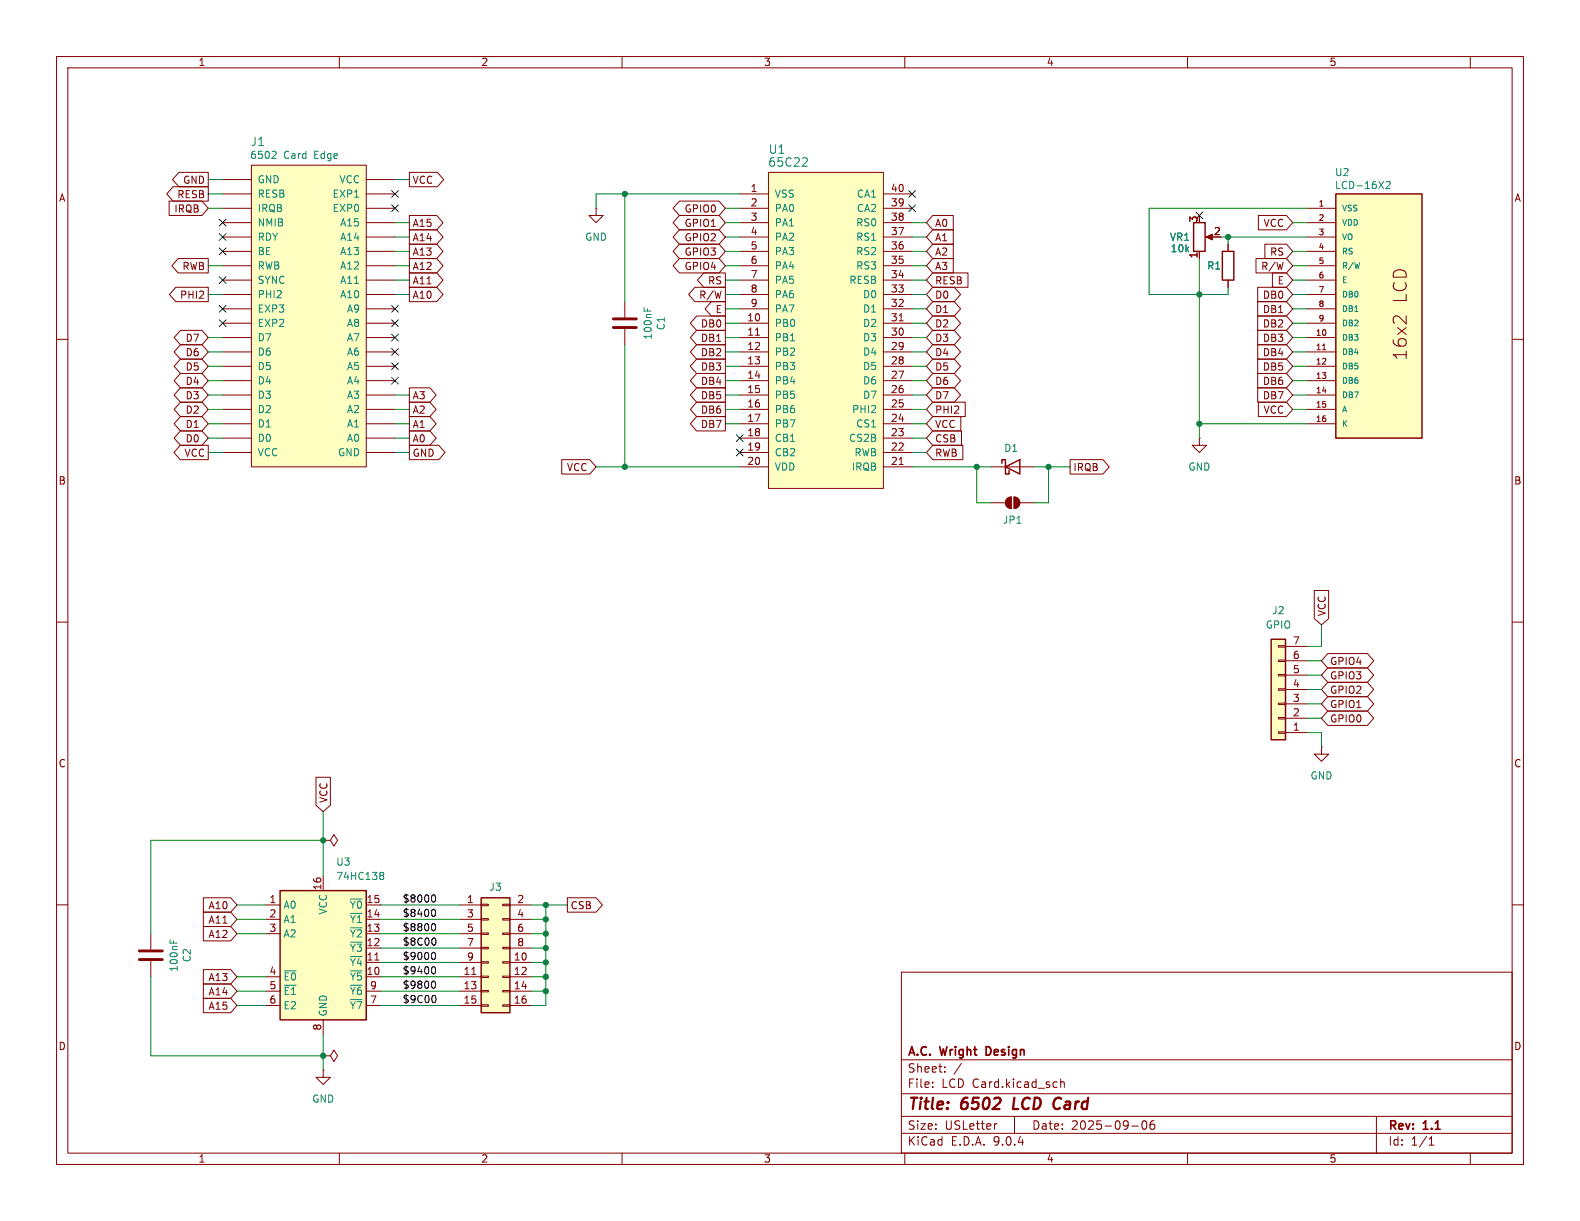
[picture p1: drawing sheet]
<svg xmlns="http://www.w3.org/2000/svg" width="279mm" height="216mm" viewBox="0 0 279 216" stroke-linecap="round" stroke-linejoin="round" font-family="sans-serif">
<g fill="none" stroke="#840000" stroke-width=".18">
<path d="M10 10h259.4v195.9h-259.4zM12 12h255.4v191.9h-255.4zM60 10v2M110 10v2M160 10v2M210 10v2M260 10v2M10 60h2M267.4 60h2M10 110h2M267.4 110h2M10 160h2"/>
<path d="M159.4 171.9h108v32h-108zM267.4 160h2M159.4 197.4h108M159.4 193.4h108M159.4 187.4h108M164.9 192.1v.2M164.9 191.4v.1M167.1 189.4v.2M167.1 188.7v.1M170 188l-1.3 1.9M176.3 198.7l-.3 .1M179.4 197.4v3"/>
<path d="M187.6 190.8v1.5M187.6 191.4l.2-.1 .3 .1 .1 .9M200.1 199.1h1.2M202.1 198.3l.2-.1a.81 .81 0 0 1 .6 .6 .81 .81 0 0 1-.3 .8l-.2 .1a.81 .81 0 0 1-.3-1.4zM204.1 198.2a.59 .59 0 0 0-.7 .6v.6l.1 .2 .4 .1 .2-.2 .1-.5-.1-.2h-.5l-.2 .2M243.4 197.4v6.5M60 203.9v2M110 203.9v2M159.4 200.4h108M160 203.9v2M210 203.9v2M252.7 202.5h.9"/>
<path d="M252.7 201.4l.4-.4v1.5M260 203.9v2"/>
</g>
<path d="M179.4 194.1l-.3 2h1M187.3 194.1l-.5 .1M187.3 196l-.5 .1" fill="none" stroke="#840000" stroke-width=".4"/>
<path d="M174.7 185.1h-.3v1.5h.3" fill="none" stroke="#840000" stroke-width=".3"/>
<path d="M135.9 30.5h20.3v55.9h-20.3z" fill="#ffffc2"/>
<g fill="none" stroke="#840000" stroke-width=".18">
<path d="M130.8 34.3h5.1M130.8 36.8h5.1M130.8 39.4h5.1M135.9 30.5h20.3v55.9h-20.3zM156.2 34.3h5.1M156.2 36.8h5.1M156.2 39.4h5.1M130.8 41.9h5.1M130.8 44.5h5.1M130.8 47h5.1M130.8 49.5h5.1M130.8 52.1h5.1"/>
<path d="M130.8 54.6h5.1M130.8 57.2h5.1M130.8 59.7h5.1M133.6 59.3h.7M156.2 41.9h5.1M156.2 44.5h5.1M156.2 47h5.1M156.2 49.5h5.1M156.2 52.1h5.1M156.2 54.6h5.1M156.2 57.2h5.1M156.2 59.7h5.1"/>
<path d="M159 56.7h.7M130.8 62.2h5.1M130.8 64.8h5.1M130.8 67.3h5.1M130.8 69.9h5.1M130.8 72.4h5.1M130.8 74.9h5.1M130.8 77.5h5.1M156.2 62.2h5.1M156.2 64.8h5.1M156.2 67.3h5.1M156.2 69.9h5.1"/>
<path d="M156.2 72.4h5.1M156.2 74.9h5.1M156.2 77.5h5.1M130.8 80h5.1M130.8 82.6h5.1M156.2 80h5.1M156.2 82.6h5.1M159 82.1h.7"/>
</g>
<path d="M142.5 27.9l.3 .3-.1 .3-.9 .9h1" fill="none" stroke="#008484" stroke-width=".18"/>
<path d="M236.2 34.3h15.3v43.2h-15.3z" fill="#ffffc2"/>
<path d="M211.1 39.4h2v5.1h-2zM236.2 34.3h15.3v43.2h-15.3z" fill="none" stroke="#840000" stroke-width=".25"/>
<g fill="none" stroke="#840000" stroke-width=".18">
<path d="M231.1 36.8h5.1M231.1 39.4h5.1M110.5 53.3v2.8M110.5 58.2v2.8M212.1 44.5v1.2M213.6 41.9h1M231.1 41.9h5.1M231.1 44.5h5.1M231.1 47h5.1M231.1 49.5h5.1M231.1 52.1h5.1M231.1 54.6h5.1"/>
<path d="M231.1 57.2h5.1M231.1 59.7h5.1M246.6 56l.2-.1 .6 .1M248.7 55.9v1.4M231.1 62.2h5.1M231.1 64.8h5.1M231.1 67.3h5.1M231.1 69.9h5.1M231.1 72.4h5.1M231.1 74.9h5.1M233.9 61.8h.6"/>
</g>
<path d="M245.1 32.2l.5-.1 .2 .3-.8 .9h.8M113.9 54.4v.6M114.5 54.6v.4" fill="none" stroke="#008484" stroke-width=".18"/>
<path d="M108.5 56.4h4M108.5 57.9h4" fill="none" stroke="#840000" stroke-width=".51"/>
<path d="M213.2 41.9l1.2-.5v1z" fill="#840000" stroke="#840000" stroke-width=".18"/>
<path d="M85.1 158.8h5.1v20.3h-5.1z" fill="#ffffc2"/>
<path d="M85.1 158.8h5.1v20.3h-5.1z" fill="none" stroke="#840000" stroke-width=".25"/>
<g fill="none" stroke="#840000" stroke-width=".18">
<path d="M85.1 159.9h1.3v.2h-1.3zM88.9 159.9h1.3v.2h-1.3zM81.3 160h3.8M81.3 162.6h3.8M81.3 165.1h3.8M81.3 167.6h3.8M81.3 170.2h3.8M81.3 172.7h3.8M81.3 175.3h3.8M81.3 177.8h3.8M83.4 172.3h.8M85.1 162.4h1.3v.3h-1.3z"/>
<path d="M85.1 165h1.3v.2h-1.3zM85.1 167.5h1.3v.3h-1.3zM85.1 170.1h1.3v.2h-1.3zM85.1 172.6h1.3v.2h-1.3zM85.1 175.1h1.3v.3h-1.3zM85.1 177.7h1.3v.2h-1.3zM88.9 162.4h1.3v.3h-1.3zM88.9 165h1.3v.2h-1.3zM88.9 167.5h1.3v.3h-1.3zM88.9 170.1h1.3v.2h-1.3zM88.9 172.6h1.3v.2h-1.3zM88.9 175.1h1.3v.3h-1.3z"/>
<path d="M88.9 177.7h1.3v.2h-1.3zM90.2 160h3.8M90.2 162.6h3.8M90.2 165.1h3.8M90.2 167.6h3.8M90.2 170.2h3.8M90.2 172.7h3.8M90.2 175.3h3.8M90.2 177.8h3.8"/>
</g>
<path d="M44.4 29.2h20.4v53.4h-20.4z" fill="#ffffc2"/>
<g fill="none" stroke="#840000" stroke-width=".18">
<path d="M39.4 31.8h5M39.4 34.3h5M39.4 36.8h5M39.4 39.4h5M44.4 29.2h20.4v53.4h-20.4zM64.8 31.8h5M64.8 34.3h5M64.8 36.8h5M64.8 39.4h5M105.4 36.8v1.3h1.3l-1.3 1.3-1.3-1.3h1.3M105.4 36.8h.1M39.4 41.9h5"/>
<path d="M39.4 44.5h5M39.4 47h5M39.4 49.5h5M39.4 52.1h5M39.4 54.6h5M39.4 57.2h5M39.4 59.7h5M64.8 41.9h5M64.8 44.5h5M64.8 47h5M64.8 49.5h5M64.8 52.1h5"/>
<path d="M64.8 54.6h5M64.8 57.2h5M64.8 59.7h5M217.2 43.2v1.3M217.2 49.5v1.3M39.4 62.2h5M39.4 64.8h5M39.4 67.3h5M39.4 69.9h5M39.4 72.4h5M39.4 74.9h5M39.4 77.5h5"/>
<path d="M64.8 62.2h5M64.8 64.8h5M64.8 67.3h5M64.8 69.9h5M64.8 72.4h5M64.8 74.9h5M64.8 77.5h5M212.1 77.5v1.2h1.3l-1.3 1.3-1.3-1.3h1.3M212.1 77.5h.1M39.4 80h5M64.8 80h5M175.3 82.6h7.6"/>
<path d="M233.7 132.1v1.3h1.2l-1.2 1.2-1.3-1.2h1.3M233.7 132.1h.1M57.1 148.6h1.3l.7-1 .6 1-.6 1-.7-1M57.1 148.6h.1M57.1 189.2v1.3h1.3l-1.3 1.3-1.2-1.3h1.2M57.1 189.2h.1M57.1 186.7h1.3l.7-1 .6 1-.6 1-.7-1M57.1 186.7h.1"/>
</g>
<path d="M48.6 26.7l.2 .3v.3l-.8 .7h.8" fill="none" stroke="#008484" stroke-width=".18"/>
<path d="M216.2 44.5h2v5h-2zM177.2 81.9v-.6h.6v2.5h.6v-.6M177.8 82.6l2.5-1.3v2.5z" fill="none" stroke="#840000" stroke-width=".25"/>
<path d="M49.5 157.5h15.3v22.8h-15.3z" fill="#ffffc2"/>
<path d="M49.5 157.5h15.3v22.8h-15.3z" fill="none" stroke="#840000" stroke-width=".25"/>
<g fill="none" stroke="#840000" stroke-width=".18">
<path d="M175.3 88.9h2.5M178.1 88.2l.7-.3v2a1.02 1.02 0 0 1-.9-.6 1.02 1.02 0 0 1 .2-1.1zM179.3 87.9a1.02 1.02 0 0 1 1 1 1.02 1.02 0 0 1-1 1zM180.3 88.9h2.6M57.1 154.9v2.6M26.7 165.1v2.8M26.7 169.9v2.8M47 160h2.5M47 162.6h2.5M47 165.1h2.5M47 172.7h2.5M47 175.3h2.5"/>
<path d="M47 177.8h2.5M64.8 160h2.5M64.8 162.6h2.5M64.8 165.1h2.5M64.8 172.7h2.5M64.8 175.3h2.5M64.8 177.8h2.5M64.8 167.6h2.5M64.8 170.2h2.5M66.3 169.8h.7M57.1 180.3v2.6"/>
</g>
<path d="M62 159h2M67.3 154.7l.1 .1M67.3 154.3l.3-.1 .2 .2 .1 .2-.3 .2M67.4 154.8h.2M67.4 154.8l-.1 .1M67.6 154.8l.3 .2-.1 .4-.2 .1h-.3M30.1 166.2v.6M30.7 166.3v.5M50.3 171.7h2.1" fill="none" stroke="#008484" stroke-width=".18"/>
<path d="M24.6 168.1h4.1M24.6 169.7h4.1" fill="none" stroke="#840000" stroke-width=".51"/>
<g fill="#840000" stroke="#840000" stroke-width=".18">
<path d="M178.1 88.2l.7-.3v2a1.02 1.02 0 0 1-.9-.6 1.02 1.02 0 0 1 .2-1.1z"/>
<path d="M179.3 87.9a1.02 1.02 0 0 1 1 1 1.02 1.02 0 0 1-1 1z"/>
</g>
<path d="M224.8 113h2.5v17.8h-2.5z" fill="#ffffc2"/>
<path d="M224.8 113h2.5v17.8h-2.5z" fill="none" stroke="#840000" stroke-width=".25"/>
<g fill="none" stroke="#840000" stroke-width=".18">
<path d="M29.9 35.6h5.8l1.1 1.2-1.1 1.3h-5.8zM30.6 33h6.2v2.6h-6.2l-1.1-1.3zM31.6 30.5h5.2v2.5h-5.2l-1.1-1.2zM72.4 38.1h4.8l1.1 1.3-1.1 1.2h-4.8zM72.4 30.5h5l1.1 1.3-1.1 1.2h-5zM120.1 35.6h7.1l1.1 1.2-1.1 1.3h-7.1l-1.1-1.3zM120.1 38.1h7.1l1.1 1.3-1.1 1.2h-7.1l-1.1-1.2zM164.9 38.1h3.7v2.5h-3.7l-1.1-1.2zM222.5 38.1h5l1.1 1.3-1.1 1.2h-5zM31.1 50.8h5.7v2.5h-5.7l-1.1-1.2zM31.5 45.7h5.3v2.6h-5.3l-1.1-1.3zM31.9 58.4h3.8l1.1 1.3-1.1 1.3h-3.8l-1.1-1.3z"/>
<path d="M72.4 48.3h4.8l1.1 1.2-1.1 1.3h-4.8zM72.4 50.8h4.8l1.1 1.3-1.1 1.2h-4.8zM72.4 43.2h4.8l1.1 1.3-1.1 1.2h-4.8zM72.4 45.7h4.8l1.1 1.3-1.1 1.3h-4.8zM72.4 40.6h4.8l1.1 1.3-1.1 1.3h-4.8zM120.1 45.7h7.1l1.1 1.3-1.1 1.3h-7.1l-1.1-1.3zM120.1 43.2h7.1l1.1 1.3-1.1 1.2h-7.1l-1.1-1.2zM120.1 40.6h7.1l1.1 1.3-1.1 1.3h-7.1l-1.1-1.3zM122.9 50.8h5.4v2.5h-5.4l-1.1-1.2zM123.2 58.4h5.1v2.6h-5.1l-1.1-1.3zM123.2 55.9h5.1v2.5h-5.1l-1.1-1.2zM124.5 48.3h3.8v2.5h-3.8l-1.2-1.3z"/>
<path d="M125.8 53.3h2.5v2.6h-2.5l-1.1-1.3zM164.9 43.2h3.7v2.5h-3.7l-1.1-1.2zM164.9 45.7h3.7v2.6h-3.7l-1.1-1.3zM164.9 40.6h3.7v2.6h-3.7l-1.1-1.3zM164.9 50.8h3.9l1.1 1.3-1.1 1.2h-3.9l-1.1-1.2zM164.9 58.4h3.9l1.1 1.3-1.1 1.3h-3.9l-1.1-1.3zM164.9 48.3h6.3v2.5h-6.3l-1.1-1.3zM164.9 53.3h3.9l1.1 1.3-1.1 1.3h-3.9l-1.1-1.3zM164.9 55.9h3.9l1.1 1.3-1.1 1.2h-3.9l-1.1-1.2zM212.1 44.5v1.2M217.2 43.2v1.3M217.2 49.5v1.3"/>
<path d="M222.1 45.7h5.4l1.1 1.3-1.1 1.3h-5.4zM222.4 53.3h5.1l1.1 1.3-1.1 1.3h-5.1zM222.4 58.4h5.1l1.1 1.3-1.1 1.3h-5.1zM222.4 55.9h5.1l1.1 1.3-1.1 1.2h-5.1zM222.4 50.8h5.1l1.1 1.3-1.1 1.2h-5.1zM223.7 43.2h3.8l1.1 1.3-1.1 1.2h-3.8zM225 48.3h2.5l1.1 1.2-1.1 1.3h-2.5zM31.9 78.7h4.9v2.6h-4.9l-1.1-1.3zM31.9 73.7h3.8l1.1 1.2-1.1 1.3h-3.8l-1.1-1.3zM31.9 76.2h3.8l1.1 1.3-1.1 1.2h-3.8l-1.1-1.2zM31.9 71.1h3.8l1.1 1.3-1.1 1.3h-3.8l-1.1-1.3zM31.9 63.5h3.8l1.1 1.3-1.1 1.2h-3.8l-1.1-1.2z"/>
<path d="M31.9 61h3.8l1.1 1.2-1.1 1.3h-3.8l-1.1-1.3zM31.9 66h3.8l1.1 1.3-1.1 1.3h-3.8l-1.1-1.3zM31.9 68.6h3.8l1.1 1.3-1.1 1.2h-3.8l-1.1-1.2zM72.4 78.7h5.2l1.1 1.3-1.1 1.3h-5.2zM72.4 73.7h3.6l1.1 1.2-1.1 1.3h-3.6zM72.4 76.2h3.6l1.1 1.3-1.1 1.2h-3.6zM72.4 71.1h3.6l1.1 1.3-1.1 1.3h-3.6zM72.4 68.6h3.6l1.1 1.3-1.1 1.2h-3.6zM123.2 61h5.1v2.5h-5.1l-1.1-1.3zM123.2 63.5h5.1v2.5h-5.1l-1.1-1.2zM123.2 66h5.1v2.6h-5.1l-1.1-1.3zM123.2 68.6h5.1v2.5h-5.1l-1.1-1.2z"/>
<path d="M123.2 71.1h5.1v2.6h-5.1l-1.1-1.3zM123.2 73.7h5.1v2.5h-5.1l-1.1-1.3zM164.9 73.7h5v2.5h-5l-1.1-1.3zM164.9 71.1h5.8v2.6h-5.8l-1.1-1.3zM164.9 78.7h5.4v2.6h-5.4l-1.1-1.3zM164.9 76.2h5.1v2.5h-5.1l-1.1-1.2zM164.9 68.6h3.9l1.1 1.3-1.1 1.2h-3.9l-1.1-1.2zM164.9 61h3.9l1.1 1.2-1.1 1.3h-3.9l-1.1-1.3zM164.9 66h3.9l1.1 1.3-1.1 1.3h-3.9l-1.1-1.3zM164.9 63.5h3.9l1.1 1.3-1.1 1.2h-3.9l-1.1-1.2zM222.4 61h5.1l1.1 1.2-1.1 1.3h-5.1zM222.4 63.5h5.1l1.1 1.3-1.1 1.2h-5.1z"/>
<path d="M222.4 68.6h5.1l1.1 1.3-1.1 1.2h-5.1zM222.4 66h5.1l1.1 1.3-1.1 1.3h-5.1zM222.5 71.1h5l1.1 1.3-1.1 1.3h-5zM99.3 81.3h5l1.1 1.3-1.1 1.2h-5zM189.2 81.3h5.8l1.2 1.3-1.2 1.2h-5.8zM226.1 119.3h1.2v.2h-1.2zM226.1 116.7h1.2v.3h-1.2zM226.1 114.2h1.2v.2h-1.2zM227.3 119.4h3.8M227.3 116.8h3.8M227.3 114.3h3.8M232.4 104.4h2.6v5l-1.3 1.1-1.3-1.1z"/>
<path d="M234.8 115.6h7l1.1 1.2-1.1 1.3h-7l-1.1-1.3zM234.8 118.1h7l1.1 1.3-1.1 1.3h-7l-1.1-1.3zM55.9 137.4h2.5v5l-1.3 1.1-1.2-1.1zM226.1 129.4h1.2v.3h-1.2zM226.1 126.9h1.2v.2h-1.2zM226.1 124.3h1.2v.3h-1.2zM226.1 121.8h1.2v.2h-1.2zM227.3 129.5h3.8M227.3 127h3.8M227.3 124.5h3.8M227.3 121.9h3.8M234.8 123.2h7l1.1 1.3-1.1 1.2h-7l-1.1-1.2z"/>
<path d="M234.8 125.7h7l1.1 1.3-1.1 1.3h-7l-1.1-1.3zM234.8 120.6h7l1.1 1.3-1.1 1.3h-7l-1.1-1.3zM36 158.7h4.8l1.1 1.3-1.1 1.3h-4.8zM100.3 158.7h5.1l1.1 1.3-1.1 1.3h-5.1zM36 163.8h4.8l1.1 1.3-1.1 1.3h-4.8zM36 161.3h4.8l1.1 1.3-1.1 1.2h-4.8zM36 171.4h4.8l1.1 1.3-1.1 1.3h-4.8zM36 174h4.8l1.1 1.3-1.1 1.2h-4.8zM36 176.5h4.8l1.1 1.3-1.1 1.3h-4.8z"/>
</g>
<path d="M76.5 158.3l.1-.1a.68 .68 0 0 1 .4 .7 .68 .68 0 0 1-.4 .6l-.1-.1M76.5 163.4l.1-.1a.68 .68 0 0 1 .4 .7 .68 .68 0 0 1-.4 .6l-.1-.1M76.5 160.8h.1a.68 .68 0 0 1 .4 .6 .68 .68 0 0 1-.4 .6h-.1M76.5 168.5l.1-.1a.68 .68 0 0 1 .4 .6 .68 .68 0 0 1-.4 .7l-.1-.1M76.5 171l.1-.1a.68 .68 0 0 1 .4 .7 .68 .68 0 0 1-.4 .6l-.1-.1M76.5 173.5h.1a.68 .68 0 0 1 .4 .6 .68 .68 0 0 1-.4 .6h-.1M76.8 165.9a.79 .79 0 0 1 0 1.2M76.8 176a.79 .79 0 0 1 0 1.3" fill="none" stroke="#000" stroke-width=".18"/>
<g fill="none" stroke="#008400" stroke-width=".18">
<path d="M36.8 36.8h2.6M36.8 34.3h2.6M36.8 31.8h2.6M69.8 39.4h2.6M69.8 31.8h2.6M110.5 34.3v19M128.3 36.8h2.5M128.3 39.4h2.5M130.8 34.3h-25.4v2.5M161.3 39.4h2.5M228.6 39.4h2.5M231.1 36.8h-27.9v15.3h14v-1.3"/>
<path d="M36.8 47h2.6M36.8 52.1h2.6M36.8 59.7h2.6M69.8 44.5h2.6M69.8 41.9h2.6M69.8 47h2.6M69.8 49.5h2.6M69.8 52.1h2.6M128.3 57.2h2.5M128.3 44.5h2.5M128.3 41.9h2.5M128.3 47h2.5"/>
<path d="M128.3 49.5h2.5M128.3 54.6h2.5M128.3 52.1h2.5M128.3 59.7h2.5M161.3 57.2h2.5M161.3 44.5h2.5M161.3 41.9h2.5M161.3 47h2.5M161.3 49.5h2.5M161.3 54.6h2.5M161.3 52.1h2.5M161.3 59.7h2.5"/>
<path d="M212.1 45.7v31.8M215.9 41.9h15.2M217.2 41.9v1.3M228.6 57.2h2.5M228.6 44.5h2.5M228.6 47h2.5M228.6 49.5h2.5M228.6 54.6h2.5M228.6 52.1h2.5M228.6 59.7h2.5M36.8 67.3h2.6M36.8 72.4h2.6"/>
<path d="M36.8 74.9h2.6M36.8 69.9h2.6M36.8 62.2h2.6M36.8 64.8h2.6M36.8 77.5h2.6M69.8 72.4h2.6M69.8 74.9h2.6M69.8 69.9h2.6M69.8 77.5h2.6M110.5 61v21.6M128.3 67.3h2.5M128.3 72.4h2.5"/>
<path d="M128.3 74.9h2.5M128.3 69.9h2.5M128.3 62.2h2.5M128.3 64.8h2.5M161.3 67.3h2.5M161.3 72.4h2.5M161.3 74.9h2.5M161.3 69.9h2.5M161.3 62.2h2.5M161.3 64.8h2.5M161.3 77.5h2.5M212.1 74.9h19"/>
<path d="M228.6 67.3h2.5M228.6 72.4h2.5M228.6 69.9h2.5M228.6 62.2h2.5M228.6 64.8h2.5M36.8 80h2.6M69.8 80h2.6M105.4 82.6h25.4M161.3 82.6h14M161.3 80h2.5M172.7 82.6v6.3h2.6M182.9 82.6h6.3"/>
<path d="M185.4 82.6v6.3h-2.5M231.1 119.4h2.6M231.1 116.8h2.6M233.7 110.5v3.8h-2.6M231.1 129.5h2.6v2.6M231.1 121.9h2.6M231.1 127h2.6M231.1 124.5h2.6M57.1 143.5v11.4M57.1 148.6h-30.4v16.5M26.7 172.7v14h30.4M41.9 177.8h5.1"/>
<path d="M41.9 175.3h5.1M41.9 160h5.1M41.9 162.6h5.1M41.9 165.1h5.1M41.9 172.7h5.1M67.3 177.8h14M67.3 175.3h14M67.3 160h14M67.3 162.6h14M67.3 165.1h14M67.3 170.2h14M67.3 167.6h14"/>
<path d="M67.3 172.7h14M94 175.3h2.5M94 160h6.3M94 162.6h2.5M94 165.1h2.5M94 170.2h2.5M94 167.6h2.5M94 172.7h2.5M96.5 160v17.8h-2.5M57.1 182.9v6.3"/>
</g>
<g fill="none" stroke="#000084" stroke-width=".18">
<path d="M38.8 38.8l1.2 1.2M40 38.8l-1.2 1.2M69.2 36.2l1.3 1.2M69.2 33.7l1.3 1.2M70.5 36.2l-1.3 1.2M70.5 33.7l-1.3 1.2M160.7 36.2l1.2 1.2M160.7 33.7l1.2 1.2M161.9 36.2l-1.2 1.2M161.9 33.7l-1.2 1.2M211.5 37.5l1.2 1.2M212.7 37.5l-1.2 1.2"/>
<path d="M38.8 43.8l1.2 1.3M38.8 41.3l1.2 1.2M38.8 54l1.2 1.2M38.8 56.5l1.2 1.3M38.8 48.9l1.2 1.2M40 43.8l-1.2 1.3M40 41.3l-1.2 1.2M40 54l-1.2 1.2M40 56.5l-1.2 1.3M40 48.9l-1.2 1.2M69.2 56.5l1.3 1.3M69.2 54l1.3 1.2"/>
<path d="M69.2 59.1l1.3 1.2M70.5 56.5l-1.3 1.3M70.5 54l-1.3 1.2M70.5 59.1l-1.3 1.2M69.2 64.2l1.3 1.2M69.2 66.7l1.3 1.2M69.2 61.6l1.3 1.2M70.5 64.2l-1.3 1.2M70.5 66.7l-1.3 1.2M70.5 61.6l-1.3 1.2M130.2 76.9l1.2 1.2M130.2 79.4l1.2 1.2"/>
<path d="M131.4 76.9l-1.2 1.2M131.4 79.4l-1.2 1.2"/>
</g>
<g fill="#008400" stroke="#008400" stroke-width=".18">
<circle cx="110.5" cy="34.3" r=".46"/>
<circle cx="57.1" cy="148.6" r=".46"/>
<circle cx="57.1" cy="186.7" r=".46"/>
<circle cx="96.5" cy="170.2" r=".46"/>
<circle cx="96.5" cy="165.1" r=".46"/>
<circle cx="96.5" cy="167.6" r=".46"/>
<circle cx="96.5" cy="175.3" r=".46"/>
<circle cx="96.5" cy="172.7" r=".46"/>
<circle cx="96.5" cy="162.6" r=".46"/>
<circle cx="96.5" cy="160" r=".46"/>
<circle cx="110.5" cy="82.6" r=".46"/>
<circle cx="212.1" cy="74.9" r=".46"/>
<circle cx="185.4" cy="82.6" r=".46"/>
<circle cx="172.7" cy="82.6" r=".46"/>
<circle cx="212.1" cy="52.1" r=".46"/>
<circle cx="217.2" cy="41.9" r=".46"/>
</g>
<g font-size="3.2" fill="#840000">
<text x="249" y="53.7" transform="rotate(-90 249 53.7)">LCD</text>
<text x="249" y="63.8" transform="rotate(-90 249 63.8)">16x2</text>
</g>
<g font-size="2.8" fill="#840000">
<text x="160.4" y="196.8">Title:</text>
<text x="170.1" y="196.8">6502</text>
<text x="180" y="196.8">LCD</text>
<text x="187.9" y="196.8">Card</text>
</g>
<g font-size="2.1" fill="#008484">
<text x="44.2" y="26">J1</text>
<text x="135.8" y="29.7">65C22</text>
<text x="135.8" y="27.4">U1</text>
</g>
<g font-size="2.1" fill="#840000">
<text x="160.4" y="189.9">Sheet:</text>
<text x="160.4" y="187.1">A.C.</text>
<text x="166.4" y="187.1">Wright</text>
<text x="175" y="187.1">Design</text>
<text x="160.4" y="192.6">File:</text>
<text x="166.5" y="192.6">LCD Card.kicad_sch</text>
<text x="160.4" y="202.8">KiCad</text>
<text x="160.4" y="200">Size:</text>
<text x="167.1" y="200">USLetter</text>
<text x="168.1" y="202.8">E.D.A.</text>
<text x="175.7" y="202.8">9.0.4</text>
<text x="182.4" y="200">Date:</text>
<text x="189.4" y="200">2025-09-06</text>
<text x="245.4" y="200.2">Rev:</text>
<text x="245.4" y="202.8">Id:</text>
<text x="249.5" y="202.8">1/1</text>
<text x="251.8" y="200.2">1.1</text>
</g>
<g font-size="1.8" fill="#840000">
<text x="35" y="11.9">1</text>
<text x="85" y="11.9">2</text>
<text x="135" y="11.9">3</text>
<text x="185" y="11.9">4</text>
<text x="235" y="11.9">5</text>
<text x="10.3" y="35.9">A</text>
<text x="31.3" y="35.2">RESB</text>
<text x="32.3" y="32.7">GND</text>
<text x="72.9" y="32.7">VCC</text>
<text x="132.6" y="34">1</text>
<text x="157.4" y="34">40</text>
<text x="267.7" y="35.9">A</text>
<text x="30.7" y="37.8">IRQB</text>
<text x="72.9" y="40.3">A15</text>
<text x="121" y="37.8">GPIO0</text>
<text x="121" y="40.3">GPIO1</text>
<text x="132.6" y="36.6">2</text>
<text x="132.6" y="39.1">3</text>
<text x="132.6" y="41.7">4</text>
<text x="157.4" y="36.6">39</text>
<text x="157.4" y="39.1">38</text>
<text x="157.4" y="41.7">37</text>
<text x="165.3" y="40.3">A0</text>
<text x="211.8" y="39.4" transform="rotate(-90 211.8 39.4)">3</text>
<text x="214.6" y="41.7">2</text>
<text x="223.3" y="40.3">VCC</text>
<text x="32.2" y="47.9">RWB</text>
<text x="72.9" y="45.4">A13</text>
<text x="72.9" y="47.9">A12</text>
<text x="72.9" y="42.9">A14</text>
<text x="121" y="47.9">GPIO4</text>
<text x="121" y="45.4">GPIO3</text>
<text x="121" y="42.9">GPIO2</text>
<text x="132.6" y="44.2">5</text>
<text x="132.6" y="46.7">6</text>
<text x="157.4" y="44.2">36</text>
<text x="157.4" y="46.7">35</text>
<text x="165.3" y="45.4">A2</text>
<text x="165.3" y="47.9">A3</text>
<text x="165.3" y="42.9">A1</text>
<text x="211.8" y="45.8" transform="rotate(-90 211.8 45.8)">1</text>
<text x="222.9" y="47.9">R/W</text>
<text x="224.5" y="45.4">RS</text>
<text x="31.7" y="53">PHI2</text>
<text x="72.9" y="50.5">A11</text>
<text x="72.9" y="53">A10</text>
<text x="123.5" y="53">R/W</text>
<text x="125.1" y="50.5">RS</text>
<text x="132.6" y="49.3">7</text>
<text x="132.6" y="51.8">8</text>
<text x="157.4" y="49.3">34</text>
<text x="157.4" y="51.8">33</text>
<text x="165.3" y="53">D0</text>
<text x="165.3" y="50.5">RESB</text>
<text x="223.2" y="53">DB0</text>
<text x="225.8" y="50.5">E</text>
<text x="123.8" y="58.1">DB0</text>
<text x="126.4" y="55.6">E</text>
<text x="132" y="56.9">10</text>
<text x="132" y="59.4">11</text>
<text x="132.6" y="54.4">9</text>
<text x="157.4" y="54.4">32</text>
<text x="157.4" y="56.9">31</text>
<text x="157.4" y="59.4">30</text>
<text x="165.3" y="55.6">D1</text>
<text x="165.3" y="58.1">D2</text>
<text x="223.2" y="55.6">DB1</text>
<text x="223.2" y="58.1">DB2</text>
<text x="32.7" y="65.7">D5</text>
<text x="32.7" y="63.2">D6</text>
<text x="32.7" y="60.6">D7</text>
<text x="123.8" y="60.6">DB1</text>
<text x="123.8" y="63.2">DB2</text>
<text x="123.8" y="65.7">DB3</text>
<text x="132" y="62">12</text>
<text x="132" y="64.5">13</text>
<text x="157.4" y="62">29</text>
<text x="157.4" y="64.5">28</text>
<text x="165.3" y="60.6">D3</text>
<text x="165.3" y="63.2">D4</text>
<text x="165.3" y="65.7">D5</text>
<text x="223.2" y="60.6">DB3</text>
<text x="223.2" y="63.2">DB4</text>
<text x="223.2" y="65.7">DB5</text>
<text x="32.7" y="68.3">D4</text>
<text x="32.7" y="70.8">D3</text>
<text x="72.9" y="70.8">A3</text>
<text x="123.8" y="68.3">DB4</text>
<text x="123.8" y="70.8">DB5</text>
<text x="132" y="67.1">14</text>
<text x="132" y="69.6">15</text>
<text x="157.4" y="67.1">27</text>
<text x="157.4" y="69.6">26</text>
<text x="165.3" y="70.8">D7</text>
<text x="165.3" y="68.3">D6</text>
<text x="223.2" y="70.8">DB7</text>
<text x="223.2" y="68.3">DB6</text>
<text x="32.7" y="75.9">D1</text>
<text x="32.7" y="73.3">D2</text>
<text x="72.9" y="75.9">A1</text>
<text x="72.9" y="73.3">A2</text>
<text x="123.8" y="73.3">DB6</text>
<text x="123.8" y="75.9">DB7</text>
<text x="132" y="72.1">16</text>
<text x="132" y="74.7">17</text>
<text x="132" y="77.2">18</text>
<text x="157.4" y="72.1">25</text>
<text x="157.4" y="74.7">24</text>
<text x="157.4" y="77.2">23</text>
<text x="165.3" y="75.9">VCC</text>
<text x="165.3" y="73.3">PHI2</text>
<text x="223.3" y="73.3">VCC</text>
<text x="32.5" y="81">VCC</text>
<text x="32.7" y="78.4">D0</text>
<text x="72.9" y="81">GND</text>
<text x="72.9" y="78.4">A0</text>
<text x="100.1" y="83.5">VCC</text>
<text x="132" y="79.8">19</text>
<text x="132" y="82.3">20</text>
<text x="157.4" y="79.8">22</text>
<text x="157.4" y="82.3">21</text>
<text x="165.3" y="81">RWB</text>
<text x="165.3" y="78.4">CSB</text>
<text x="189.7" y="83.5">IRQB</text>
<text x="10.3" y="85.9">B</text>
<text x="267.7" y="85.9">B</text>
<text x="234.6" y="109.1" transform="rotate(-90 234.6 109.1)">VCC</text>
<text x="228.5" y="119.1">5</text>
<text x="228.5" y="116.6">6</text>
<text x="228.5" y="114">7</text>
<text x="235.1" y="117.8">GPIO4</text>
<text x="228.5" y="124.2">3</text>
<text x="228.5" y="121.7">4</text>
<text x="235.1" y="120.3">GPIO3</text>
<text x="235.1" y="125.4">GPIO1</text>
<text x="235.1" y="122.9">GPIO2</text>
<text x="228.5" y="129.3">1</text>
<text x="228.5" y="126.7">2</text>
<text x="235.1" y="128">GPIO0</text>
<text x="10.3" y="135.9">C</text>
<text x="267.7" y="135.9">C</text>
<text x="58.1" y="142.1" transform="rotate(-90 58.1 142.1)">VCC</text>
<text x="36.8" y="161">A10</text>
<text x="47.6" y="159.8">1</text>
<text x="56.9" y="157.5" transform="rotate(-90 56.9 157.5)">16</text>
<text x="64.7" y="159.8">15</text>
<text x="82.5" y="159.8">1</text>
<text x="91.4" y="159.8">2</text>
<text x="100.8" y="161">CSB</text>
<text x="36.8" y="166.1">A12</text>
<text x="36.8" y="163.5">A11</text>
<text x="47.6" y="162.3">2</text>
<text x="47.6" y="164.8">3</text>
<text x="64.7" y="162.3">14</text>
<text x="64.7" y="164.8">13</text>
<text x="64.7" y="167.4">12</text>
<text x="82.5" y="162.3">3</text>
<text x="82.5" y="164.8">5</text>
<text x="82.5" y="167.4">7</text>
<text x="91.4" y="162.3">4</text>
<text x="91.4" y="164.8">6</text>
<text x="91.4" y="167.4">8</text>
<text x="36.8" y="173.7">A13</text>
<text x="47.6" y="172.5">4</text>
<text x="64.7" y="169.9">11</text>
<text x="64.7" y="172.5">10</text>
<text x="81.9" y="172.5">11</text>
<text x="82.5" y="169.9">9</text>
<text x="90.8" y="169.9">10</text>
<text x="90.8" y="172.5">12</text>
<text x="36.8" y="176.2">A14</text>
<text x="36.8" y="178.8">A15</text>
<text x="47.6" y="175">5</text>
<text x="47.6" y="177.5">6</text>
<text x="65.3" y="175">9</text>
<text x="65.3" y="177.5">7</text>
<text x="81.9" y="175">13</text>
<text x="81.9" y="177.5">15</text>
<text x="90.8" y="175">14</text>
<text x="90.8" y="177.5">16</text>
<text x="10.3" y="185.9">D</text>
<text x="56.9" y="182.3" transform="rotate(-90 56.9 182.3)">8</text>
<text x="267.7" y="185.9">D</text>
<text x="35" y="205.8">1</text>
<text x="85" y="205.8">2</text>
<text x="135" y="205.8">3</text>
<text x="185" y="205.8">4</text>
<text x="235" y="205.8">5</text>
</g>
<g font-size="1.8" fill="#008484">
<text x="44.1" y="28.3">6502</text>
<text x="50.1" y="28.3">Card</text>
<text x="55.7" y="28.3">Edge</text>
<text x="45.5" y="32.6">GND</text>
<text x="45.5" y="35.2">RESB</text>
<text x="58.7" y="35.2">EXP1</text>
<text x="59.9" y="32.6">VCC</text>
<text x="136.9" y="35.2">VSS</text>
<text x="151.4" y="35.2">CA1</text>
<text x="236" y="33.6">LCD-16X2</text>
<text x="236" y="31.3">U2</text>
<text x="45.5" y="37.7">IRQB</text>
<text x="45.5" y="40.2">NMIB</text>
<text x="58.7" y="37.7">EXP0</text>
<text x="60" y="40.2">A15</text>
<text x="136.9" y="37.7">PA0</text>
<text x="136.9" y="40.2">PA1</text>
<text x="151.3" y="40.2">RS0</text>
<text x="151.4" y="37.7">CA2</text>
<text x="45.5" y="42.8">RDY</text>
<text x="45.5" y="45.3">BE</text>
<text x="45.5" y="47.9">RWB</text>
<text x="60" y="42.8">A14</text>
<text x="60" y="45.3">A13</text>
<text x="60" y="47.9">A12</text>
<text x="103.4" y="42.8">GND</text>
<text x="136.9" y="42.8">PA2</text>
<text x="136.9" y="45.3">PA3</text>
<text x="136.9" y="47.9">PA4</text>
<text x="151.3" y="42.8">RS1</text>
<text x="151.3" y="45.3">RS2</text>
<text x="151.3" y="47.9">RS3</text>
<text x="206.8" y="42.8">VR1</text>
<text x="206.9" y="44.8">10k</text>
<text x="213.4" y="47.9">R1</text>
<text x="45.5" y="50.4">SYNC</text>
<text x="45.5" y="52.9">PHI2</text>
<text x="60" y="50.4">A11</text>
<text x="60" y="52.9">A10</text>
<text x="136.9" y="50.4">PA5</text>
<text x="136.9" y="52.9">PA6</text>
<text x="150.1" y="50.4">RESB</text>
<text x="152.5" y="52.9">D0</text>
<text x="45.5" y="55.5">EXP3</text>
<text x="45.5" y="58">EXP2</text>
<text x="61.3" y="55.5">A9</text>
<text x="61.3" y="58">A8</text>
<text x="117.8" y="58.5" transform="rotate(-90 117.8 58.5)">C1</text>
<text x="136.9" y="55.5">PA7</text>
<text x="136.9" y="58">PB0</text>
<text x="152.5" y="55.5">D1</text>
<text x="152.5" y="58">D2</text>
<text x="45.5" y="60.6">D7</text>
<text x="45.5" y="63.1">D6</text>
<text x="45.5" y="65.6">D5</text>
<text x="61.3" y="60.6">A7</text>
<text x="61.3" y="63.1">A6</text>
<text x="61.3" y="65.6">A5</text>
<text x="115.4" y="60.2" transform="rotate(-90 115.4 60.2)">100nF</text>
<text x="136.9" y="60.6">PB1</text>
<text x="136.9" y="63.1">PB2</text>
<text x="136.9" y="65.6">PB3</text>
<text x="152.5" y="60.6">D3</text>
<text x="152.5" y="63.1">D4</text>
<text x="152.5" y="65.6">D5</text>
<text x="45.5" y="68.2">D4</text>
<text x="45.5" y="70.7">D3</text>
<text x="61.3" y="68.2">A4</text>
<text x="61.3" y="70.7">A3</text>
<text x="136.9" y="68.2">PB4</text>
<text x="136.9" y="70.7">PB5</text>
<text x="152.5" y="68.2">D6</text>
<text x="152.5" y="70.7">D7</text>
<text x="45.5" y="73.3">D2</text>
<text x="45.5" y="75.8">D1</text>
<text x="61.3" y="73.3">A2</text>
<text x="61.3" y="75.8">A1</text>
<text x="136.9" y="73.3">PB6</text>
<text x="136.9" y="75.8">PB7</text>
<text x="150.6" y="73.3">PHI2</text>
<text x="151.3" y="75.8">CS1</text>
<text x="45.5" y="78.3">D0</text>
<text x="45.5" y="80.9">VCC</text>
<text x="59.7" y="80.9">GND</text>
<text x="61.3" y="78.3">A0</text>
<text x="136.9" y="78.3">CB1</text>
<text x="136.9" y="80.9">CB2</text>
<text x="136.9" y="83.4">VDD</text>
<text x="150" y="78.3">CS2B</text>
<text x="150.5" y="83.4">IRQB</text>
<text x="151" y="80.9">RWB</text>
<text x="177.5" y="80.1">D1</text>
<text x="210.1" y="83.4">GND</text>
<text x="177.2" y="92.8">JP1</text>
<text x="223.7" y="111.4">GPIO</text>
<text x="224.9" y="108.8">J2</text>
<text x="231.6" y="138">GND</text>
<text x="59.4" y="153.3">U3</text>
<text x="59.4" y="155.8">74HC138</text>
<text x="50" y="160.9">A0</text>
<text x="58" y="161.8" transform="rotate(-90 58 161.8)">VCC</text>
<text x="61.8" y="160.9">~{Y0}</text>
<text x="86.4" y="157.7">J3</text>
<text x="50" y="163.4">A1</text>
<text x="50" y="166">A2</text>
<text x="61.8" y="163.4">~{Y1}</text>
<text x="61.8" y="166">~{Y2}</text>
<text x="31.6" y="171.9" transform="rotate(-90 31.6 171.9)">100nF</text>
<text x="33.9" y="170.3" transform="rotate(-90 33.9 170.3)">C2</text>
<text x="50" y="173.6">~{E0}</text>
<text x="61.8" y="168.5">~{Y3}</text>
<text x="61.8" y="171">~{Y4}</text>
<text x="61.8" y="173.6">~{Y5}</text>
<text x="50" y="176.1">~{E1}</text>
<text x="50" y="178.7">E2</text>
<text x="58" y="179.8" transform="rotate(-90 58 179.8)">GND</text>
<text x="61.8" y="176.1">~{Y6}</text>
<text x="61.8" y="178.7">~{Y7}</text>
<text x="55.1" y="195.2">GND</text>
</g>
<g font-size="1.8">
<text x="71.1" y="159.7">$8000</text>
<text x="71.1" y="164.8">$8800</text>
<text x="71.1" y="167.3">$8C00</text>
<text x="71.1" y="162.2">$8400</text>
<text x="71.1" y="169.8">$9000</text>
<text x="71.1" y="172.4">$9400</text>
<text x="71.1" y="174.9">$9800</text>
<text x="71.1" y="177.5">$9C00</text>
</g>
<g font-size="1.4" fill="#840000">
<text x="233.1" y="36.6">1</text>
<text x="233.1" y="39.1">2</text>
<text x="233.1" y="41.7">3</text>
<text x="233.1" y="44.2">4</text>
<text x="233.1" y="46.7">5</text>
<text x="233.1" y="49.3">6</text>
<text x="233.1" y="51.8">7</text>
<text x="232.6" y="59.4">10</text>
<text x="233.1" y="54.4">8</text>
<text x="233.1" y="56.9">9</text>
<text x="232.6" y="62">11</text>
<text x="232.6" y="64.5">12</text>
<text x="232.6" y="67.1">13</text>
<text x="232.6" y="69.6">14</text>
<text x="232.6" y="72.1">15</text>
<text x="232.6" y="74.7">16</text>
</g>
<g font-size="1.4" fill="#008484">
<text x="237.2" y="37.6">VSS</text>
<text x="237.2" y="40.1">VDD</text>
<text x="237.2" y="42.6">VO</text>
<text x="237.2" y="45.2">RS</text>
<text x="237.2" y="47.7">R/W</text>
<text x="237.2" y="50.3">E</text>
<text x="237.2" y="52.8">DB0</text>
<text x="237.2" y="55.3">DB1</text>
<text x="237.2" y="57.9">DB2</text>
<text x="237.2" y="60.4">DB3</text>
<text x="237.2" y="63">DB4</text>
<text x="237.2" y="65.5">DB5</text>
<text x="237.2" y="68">DB6</text>
<text x="237.2" y="70.6">DB7</text>
<text x="237.2" y="73.1">A</text>
<text x="237.2" y="75.7">K</text>
</g>
</svg>
